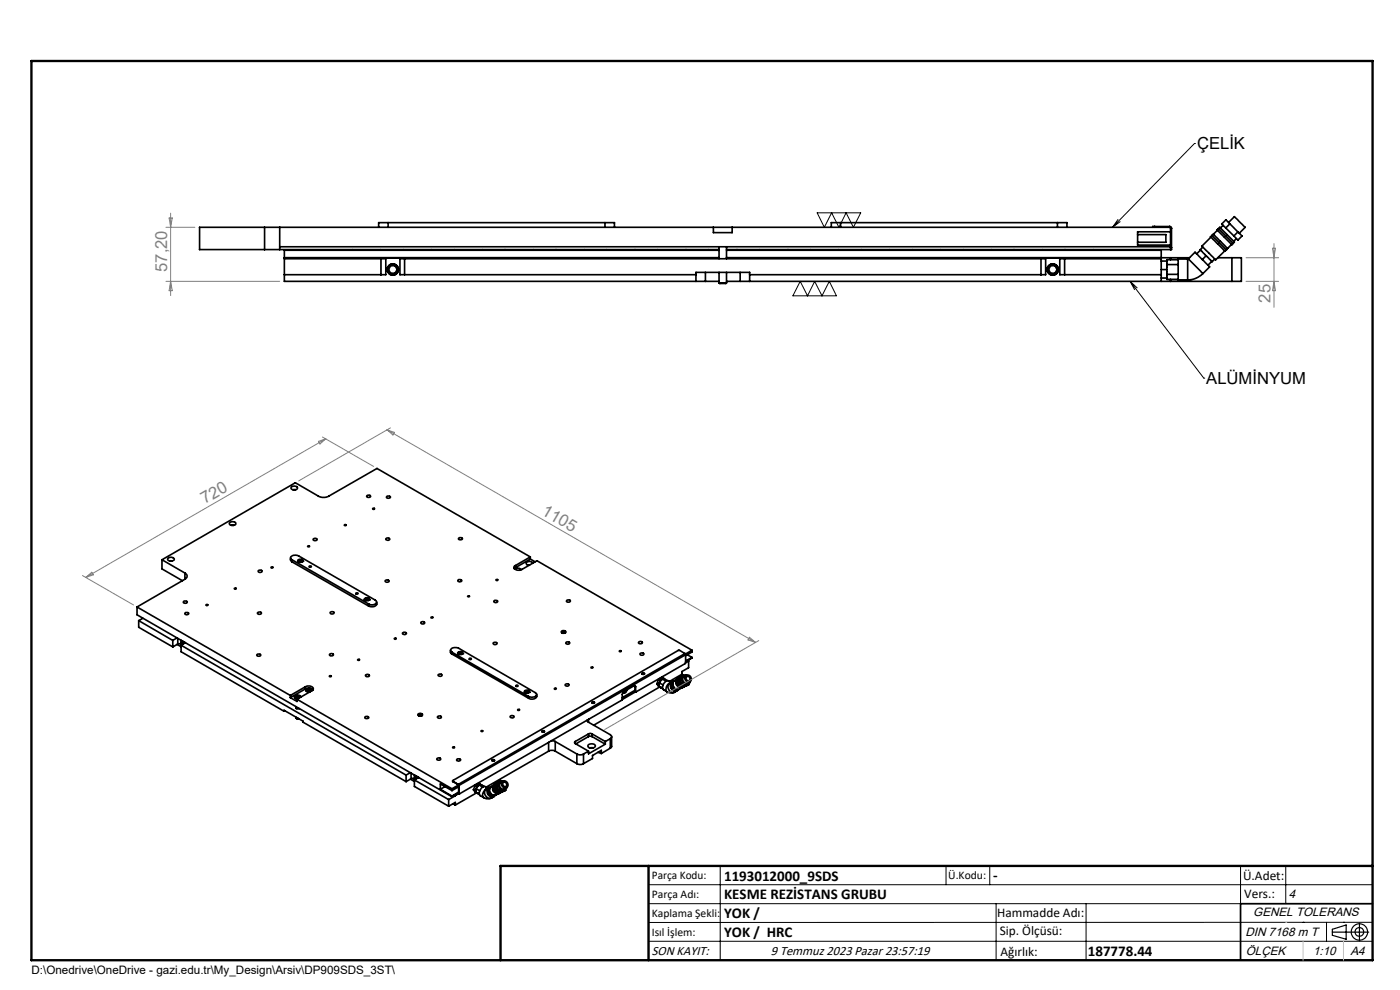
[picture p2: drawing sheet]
<svg xmlns="http://www.w3.org/2000/svg" width="297mm" height="210mm" viewBox="0 0 297 210" stroke-linecap="round" stroke-linejoin="round" font-family="sans-serif">
<g fill="none" stroke="#000" stroke-width=".35">
<path d="M56.1 52.9h3.2M56.1 48.2h3.2M56.1 48.2h-13.8v4.7h13.8M56.1 48.2v4.7M59.3 52.9h93.2M59.3 48.2h92M59.3 48.2v4.7M59.3 52.3h189M60.3 58.3h20.5M60.3 54.9h20.5M60.3 54.7h92.2M74.8 52.9v.2"/>
<path d="M80.8 52.9v.2M80.8 54.9h1v3.4h-1M80.8 54.9v3.4M82.3 47.2h-2v1M82.3 47.2h46M82.3 47.2v1M82.9 56.4h.9l.5 .8-.5 .8h-.9l-.5-.8zM85.5 52.9v.2M85.8 54.9h-1v3.4h1M85.8 58.3h61.8M85.8 54.9v3.4M85.8 54.9h135"/>
<path d="M91.5 52.9v.2M96.3 52.9v.2M102.3 52.9v.2M107.1 52.9v.2M113.1 52.9v.2M117.9 52.9v.2M123.9 52.9v.2M128.3 47.2h2.1v1M128.3 47.2v1M128.7 52.9v.2M134.7 52.9v.2M139.5 52.9v.2"/>
<path d="M145.5 52.9v.2M147.6 59.7h2M147.6 59.7v-1.9h11.4v1.9M149.6 59.7h2.9M149.6 57.8v1.9M150.4 52.9v.2M151.3 48.2h4M151.3 48.2v1.1h4v-1.1M152.5 60h1.6M152.5 60l.2 .1h1.3l.1-.1M152.5 52.3v2.6M152.5 57.8v2.2"/>
<path d="M152.5 53.1h-92.2v6.6h87.3M154.1 54.7h94.2M154.1 52.3v2.6M154.1 57.8v2.2M154.1 53.1h92.2v6.6M154.1 59.7h2.9M155.3 48.2h93v4.7M156.4 52.9v.2M157 59.7h2M157 57.8v1.9M159 58.3h61.8M159 59.7h87.3"/>
<path d="M161.1 52.9v.2M167.1 52.9v.2M171.9 52.9v.2M177.9 52.9v.2M178.3 47.2h-1.9v1M178.3 47.2h46M178.3 47.2v1M182.7 52.9v.2M188.7 52.9v.2M193.5 52.9v.2M199.5 52.9v.2M204.3 52.9v.2"/>
<path d="M210.3 52.9v.2M215.1 52.9v.2M220.8 54.9h1v3.4h-1M220.8 54.9v3.4M221.1 52.9v.2M222.9 56.4h.9l.5 .8-.5 .8h-.9l-.5-.8zM224.3 47.2h2v1M224.3 47.2v1M225.8 54.9h-1v3.4h1M225.8 58.3h20.5M225.8 54.9h20.5M225.8 54.9v3.4"/>
<path d="M226 52.9v.2M232 52.9v.2M241.3 49.8h6v1.6h-6M244.9 48h-.4v.2M244.9 48v.2M244.9 48h3.2M246.3 59.7h2M246.3 55.4h1.2M246.3 57.2h1.2M246.3 59h1.2M247.5 58.2h2.4M247.5 56.1h2.4"/>
<path d="M248.1 48l.3 .1 .1 .3M248.1 48v.2M248.3 48.4h.2M248.3 52.5h.2M248.3 54.7v.4M248.3 59.3v.4M248.3 59.7h13M248.3 54.7h4M248.3 49.2h-7v2.8h7M248.5 52.5v.4h-94.4M248.5 48.4v4.1M249.9 55.1h-2.4v4.2h2.4"/>
<path d="M252 55h-2.1v4.4h2.1M252 55v4.4M252.1 54.9l-.1 .1M252.1 54.9l1.4-1.4 .1 .1 3 3-1.4 1.4M252.1 54.9l3.1 3.1M254.7 53l1.2 1.2M254.7 53l-.8 .9M255.2 52.4l-.5 .6M255.2 58a4.6 4.6 0 0 1-3.2 1.4M255.9 54.2l1.2 1.2M255.9 54.2l-.8 .9M256.9 50.3l-1.9 1.9 2.7 2.8 .2 .1 1.9-1.9"/>
<path d="M257.1 55.4l-.8 .9M257.1 50l-.3 .2 2.7 2.8 .4 .3 .2-.3M257.4 49.7l3 3M257.4 49.7l-.3 .2 2.7 2.8 .4 .3 .2-.3M257.7 55l-.6 .4M258.3 48.9l-.9 .8M258.3 54.7h3M258.5 48.5l3.1 3.1 .3-.3-3.1-3.1-.6 .6 3.1 3.1 .3-.3M259.5 47.8l-.6 .6M260 48.4l1.8 1.7M260.6 47.2l1.3-1.2 2.3 2.2-1.3 1.3M260.9 47.5l-.9 .9"/>
<path d="M260.9 47.5l-.8-.9-.9 .9 .8 .9M260.9 47.5l1.7 1.7M261.3 51.8l-.9 .9M261.3 54.7h2v5h-2M261.3 54.7v5M262.3 50.6l-.6 .6M262.6 49.2l-.8 .9M262.6 49.2l.9 .9-.9 .8-.8-.8M34.4 118.7l4.8 2.9M34.4 118.7v2l4.3 2.5M35.7 118.4a.74 .74 0 0 1 .7-.2 .74 .74 0 0 1 .5 .6 .75 .75 0 0 1-.7 .3 .75 .75 0 0 1-.6-.6zM36 119h.5"/>
<path d="M48.8 110.9a.76 .76 0 0 1 1.2 .3l-.4 .2a.52 .52 0 0 1-.6 0 .52 .52 0 0 1-.2-.5zM49.1 111.4h.5M61.6 118.7l.3 .5 16.3 9.3a1.13 1.13 0 0 0 1.7-.4M61.6 118.3v.5M61.8 103.3l.4-.2a.52 .52 0 0 1 .6 0 .52 .52 0 0 1 .2 .6l-.3 .2a.53 .53 0 0 1-.7 0 .53 .53 0 0 1-.2-.6zM61.9 118.7a.51 .51 0 0 1-.2-.6 .51 .51 0 0 1 .6-.3l1.1 .1 16.2 9.4a.52 .52 0 0 1 .2 .6 .52 .52 0 0 1-.5 .4h-.6l-.5-.2M61.9 118.7l16.3 9.4M61.9 118.7v.5M62.1 103.9h.6M63.2 119.1h.1M63.2 119.1a.54 .54 0 0 1 .5-.3 .54 .54 0 0 1 .5 .3M63.2 118.8l.1-.1a.49 .49 0 0 1 .6-.1 .49 .49 0 0 1 .3 .5 .52 .52 0 0 1-.6 .2 .52 .52 0 0 1-.4-.5z"/>
<path d="M63.4 119.2l-.1-.1a.41 .41 0 0 1 .4-.3 .41 .41 0 0 1 .4 .3l-.1 .1M63.5 118.9v.2M63.6 119.2h.1M63.6 119.2h.2M63.7 118.9h.3v.2h-.6l.1-.2M63.7 118.9h-.2M63.7 118.9v.2M63.7 119.1l-.1 .1M63.7 119.1l.1 .1M63.8 119.2h.1M64.2 119.1h.1M66.4 114.4a.45 .45 0 0 1 .5-.2 .45 .45 0 0 1 .3 .3 .46 .46 0 0 1-.4 .2 .46 .46 0 0 1-.4-.3z"/>
<path d="M73.1 111.3l.3 .1-.2 .1zM77.8 105.2l.1-.1a.35 .35 0 0 1 .5-.1 .35 .35 0 0 1 .1 .4l-.1 .1a.36 .36 0 0 1-.4 0 .36 .36 0 0 1-.2-.3zM79.1 107.8l.4 .1-.3 .1zM81.8 114.3a.45 .45 0 0 1 .5-.2 .45 .45 0 0 1 .4 .4 .5 .5 0 0 1-.9-.2zM82.1 105.3a.35 .35 0 0 1 .5-.1 .35 .35 0 0 1 .1 .4h-.1a.34 .34 0 0 1-.4 .1 .34 .34 0 0 1-.1-.4zM97.3 114.2l.1-.1a.35 .35 0 0 1 .5-.1 .35 .35 0 0 1 .1 .4l-.1 .1a.34 .34 0 0 1-.4 0 .34 .34 0 0 1-.2-.3zM109.3 120a.51 .51 0 0 0-.2 .6 .51 .51 0 0 0 .5 .3l.6 .1 .5-.2 3.2-1.9 32.9 19M109.3 120v.4M112.4 119.8l-.4 .1M112.5 118.1l-32.5-18.7-10.2 5.8a2.4 2.4 0 0 1-2.3 0l-4.8-2.8-28.3 16.3M112.5 118.1l-3.2 1.9M112.5 118.6l-3.2 1.8"/>
<path d="M112.5 118.6l1 .6M112.5 118.1v.5M113 119.5a.72 .72 0 0 0-.7-.4 .72 .72 0 0 0-.6 .5l.6 .3M29.1 128.8l32.5 18.7M29.1 128.8v1.6l66.8 38.6M29.4 131.6l7.3 4.2M29.4 131.6v1.5l7.3 4.1M30.3 131.2l-.9 .4M36.7 135.8v1.4M37.5 135.3l-.8 .5M37.6 136.7l.8 .5M37.7 136.6l-1 .6"/>
<path d="M37.7 135.4v1.2M38.4 135.8v.8h-.7M38.4 136.9l47.7 27.5M38.4 136.9v1.3l21.9 12.7M38.6 136.2h.1M38.6 136.3l.2-.2 .4 .3M38.6 136.3l.2 .4M38.7 136a.5 .5 0 0 0 0 .7l-.1-.3 .1-.4M38.9 136.1l-.3 .2M38.9 127.6l.1-.1a.42 .42 0 0 1 .7 .3l-.2 .1a.38 .38 0 0 1-.4 .1 .38 .38 0 0 1-.2-.4zM39.2 121.6a.69 .69 0 0 1 .5 .6 .69 .69 0 0 1-.5 .7M39.2 122.9l-10.1 5.9"/>
<path d="M39.2 121.6v1.3M39.3 136.4h.1M39.3 130a.4 .4 0 0 1 .5-.1 .4 .4 0 0 1 .2 .3 .36 .36 0 0 1-.5 .3 .36 .36 0 0 1-.2-.5zM39.3 136.3l-.9 .6M43.7 128.3h.4l-.2 .2zM49.7 124.8h.4a.18 .18 0 0 1-.2 .2 .18 .18 0 0 1-.2-.2zM54.6 130a.39 .39 0 0 1 .5-.2 .39 .39 0 0 1 .3 .4l-.1 .1a.43 .43 0 0 1-.7-.3zM54.6 138.8a.4 .4 0 0 1 .4-.1 .4 .4 0 0 1 .3 .4l-.2 .1a.36 .36 0 0 1-.4 0 .36 .36 0 0 1-.2-.4zM54.8 121a.37 .37 0 0 1 .5-.1 .37 .37 0 0 1 .2 .4 .38 .38 0 0 1-.5 .2 .38 .38 0 0 1-.2-.5zM57.5 120.4l.3-.1 .1 .1-.3 .1zM65.6 120.1a.23 .23 0 0 1 .3-.1 .23 .23 0 0 1 .1 .3h-.3zM69.9 138.8a.39 .39 0 0 1 .5-.2 .39 .39 0 0 1 .2 .5 .46 .46 0 0 1-.7-.3z"/>
<path d="M70 129.9a.39 .39 0 0 1 .5-.2 .39 .39 0 0 1 .3 .5 .46 .46 0 0 1-.8-.3zM75.5 125.8h.3l.2 .1-.3 .1zM75.9 139.9h.3l.1 .1-.3 .1zM77.3 127.2l.1-.1a.58 .58 0 0 1 1 .1M77.3 127.2h.1M77.4 127a.62 .62 0 0 1 1 .2l-.3 .2a.45 .45 0 0 1-.5 0 .45 .45 0 0 1-.2-.4zM77.5 127.4a.4 .4 0 0 1 .3-.5 .4 .4 0 0 1 .5 .3l-.2 .2M77.6 127.1h.5v.2h-.5zM77.7 127.3h.1M77.7 127.3h.3M77.9 127v.3M77.9 127.3h-.2"/>
<path d="M77.9 127.3h.1M78 127.3h.1M78.2 128.1v.4M78.4 127.2h.1M79.9 127.7v.5M81.7 123.2a.45 .45 0 0 1 .5-.2 .45 .45 0 0 1 .3 .4 .46 .46 0 0 1-.4 .1 .46 .46 0 0 1-.4-.3zM83.6 135.4h.1a.17 .17 0 0 1 .2-.1 .17 .17 0 0 1 .1 .3h-.2zM85.4 134.3a.45 .45 0 0 1 .4-.2 .45 .45 0 0 1 .4 .4l-.2 .1a.45 .45 0 0 1-.6-.3zM89.3 132a.37 .37 0 0 1 .5-.2 .37 .37 0 0 1 .2 .5 .38 .38 0 0 1-.5 .1 .38 .38 0 0 1-.2-.4zM91.4 131l.3-.1 .1 .1zM95.6 138.3l.3 .4M95.6 137.9v.5"/>
<path d="M95.9 138.4a.55 .55 0 0 1-.2-.8 .55 .55 0 0 1 .7-.2l.9 .1 16.3 9.4a.49 .49 0 0 1 .2 .6 .49 .49 0 0 1-.6 .3l-.3 .1-.8-.2M95.9 138.4l16.2 9.3M95.9 138.7l16.2 9.4M95.9 138.4v.3M97.2 138.7v-.1a.56 .56 0 0 1 .9 .1M97.2 138.7h.1M97.2 138.4a.62 .62 0 0 1 1 .2l-.3 .2a.47 .47 0 0 1-.5 .1 .47 .47 0 0 1-.2-.5zM97.2 123l.2-.1a.33 .33 0 0 1 .4 0 .33 .33 0 0 1 .1 .4l-.1 .1a.36 .36 0 0 1-.4 0 .36 .36 0 0 1-.2-.4zM97.3 138.8a.4 .4 0 0 1 .3-.5 .4 .4 0 0 1 .5 .3l-.1 .2M97.4 138.5h.5v.2h-.5zM97.5 138.7h.1M97.5 138.7h.3"/>
<path d="M97.6 138.5v.2M97.6 138.7h-.1M97.6 138.7h.2M97.8 138.7h.1M98.1 138.7h.1M99.2 126.5h.4l-.3 .1zM99.6 139.7h.4a.2 .2 0 0 1-.3 .2 .2 .2 0 0 1-.1-.2zM104.7 136.3a.37 .37 0 0 1 .4-.1 .37 .37 0 0 1 .2 .4 .37 .37 0 0 1-.4 .2 .37 .37 0 0 1-.2-.5zM104.8 127.5l.2-.2a.32 .32 0 0 1 .4 0 .32 .32 0 0 1 .1 .4l-.1 .1a.38 .38 0 0 1-.4 0 .38 .38 0 0 1-.2-.3zM105.3 122.9l.3 .2h-.3zM109.2 120.7l.4-.2a.78 .78 0 0 1 .9 .4M109.3 120.4l-.2 .2"/>
<path d="M119.2 133.9a.46 .46 0 0 1 .5-.2 .46 .46 0 0 1 .3 .5l-.1 .1a.41 .41 0 0 1-.5 .1 .41 .41 0 0 1-.2-.5zM119.2 134.3l.4-.2 .3 .2zM119.6 134.2l.2 .1M119.6 134.2l-.2 .1M119.6 134.2v.1M120.1 136.3l.1-.1a.4 .4 0 0 1 .4-.1 .4 .4 0 0 1 .2 .4 .4 .4 0 0 1-.4 .2 .4 .4 0 0 1-.3-.4zM120.3 127.3a.4 .4 0 0 1 .4-.1 .4 .4 0 0 1 .3 .4l-.2 .1a.36 .36 0 0 1-.4 .1 .36 .36 0 0 1-.2-.4zM131.4 138h.3a.18 .18 0 0 1-.1 .3 .18 .18 0 0 1-.2-.2zM135.6 136.1a.35 .35 0 0 1 .4-.1 .35 .35 0 0 1 .2 .5h-.1a.36 .36 0 0 1-.4 .1 .36 .36 0 0 1-.2-.4zM135.8 138.6a.37 .37 0 0 1 .5-.1 .37 .37 0 0 1 .2 .4 .38 .38 0 0 1-.5 .1 .38 .38 0 0 1-.2-.4zM145.3 138.6l.2 .3M145.3 138.6l-1.4-.7-47.9 27.7 .1 .1"/>
<path d="M145.3 138.6l-48.1 27.8M145.5 138.9v1.7l-.2 .2-10.4 6-.1-.1M145.5 138.9l-48.1 27.7M145.8 138.9l1 .5M146.8 137.9l-1.4 .8M146.8 137.9v.4l-1.3 .8M146.8 139.4v.2l-1.3 .8M146.8 139.4l-1.3 .8M60.3 150.9v-.2l4 2.3v.2l21.8 12.6M60.4 150.8l-.1 .1M61.6 147.5v.5M61.6 148l1.4 .8v-.5"/>
<path d="M62.5 148h.1M62.8 150.1a.47 .47 0 0 0 .7 .2M62.8 152.1a.38 .38 0 0 0 .5 .3M62.8 149.9v.3M62.9 152.4h.5M63 148.3l32.9 19M63.1 148.1h.2M63.1 147.8l-.3 .1 .1 .2 .4 .1 .2-.2-.1-.2M63.1 147.8h.3M63.1 147.8v.3M63.3 148.1h.1M63.4 147.8v.3"/>
<path d="M63.7 147.9a.62 .62 0 0 0-.6-.3 .62 .62 0 0 0-.5 .5l.3 .1M63.8 147.9l-.1-.1a.76 .76 0 0 0-1.2 .2M63.9 147.8a.71 .71 0 0 0-.8-.4 .71 .71 0 0 0-.6 .6l.6 .3M64.8 145.7a1.08 1.08 0 0 1 1.7 .5l-3.5 2.1M64.8 146.1a1.36 1.36 0 0 1 1.6 .2M64.8 145.7l-3.2 1.8M64.8 146.1l-3.2 1.9M64.8 145.7v.4M65 146.6h.1M65.5 146.7h.2M65.6 146.3l-.3 .2 .1 .1 .3 .1M65.6 146.3l.3 .1"/>
<path d="M65.6 146.3v.3M65.6 146.6l-.1 .1M65.6 146.6l.1 .1M65.7 146.7h.1M65.9 146.4l.1 .2-.3 .1M65.9 146.4v.2M66.2 146.5l-.1-.1a.59 .59 0 0 0-.6-.2 .59 .59 0 0 0-.4 .4l.3 .2M66.3 146.4a.78 .78 0 0 0-1.3 .2M66.3 146.4v-.1a.73 .73 0 0 0-.7-.3 .73 .73 0 0 0-.6 .6l.6 .3M77.4 152.1l.1-.1a.35 .35 0 0 1 .5-.1 .35 .35 0 0 1 .1 .5h-.1a.36 .36 0 0 1-.4 0 .36 .36 0 0 1-.2-.3zM77.6 143.1a.4 .4 0 0 1 .5-.1 .4 .4 0 0 1 .2 .5 .4 .4 0 0 1-.5 .1 .4 .4 0 0 1-.2-.5zM88.7 151.5a.48 .48 0 0 1 .5-.2 .48 .48 0 0 1 .4 .5 .52 .52 0 0 1-.6 .1 .52 .52 0 0 1-.3-.4z"/>
<path d="M88.8 151.8h.7M88.8 151.8l.3-.1 .4 .1M89 151.8v.1M89.2 151.8l.2 .1M89.2 151.8h-.2M89.2 151.8v.1M92.9 152a.4 .4 0 0 1 .4-.2 .4 .4 0 0 1 .3 .5 .4 .4 0 0 1-.5 .1 .4 .4 0 0 1-.2-.4zM93 143.1a.39 .39 0 0 1 .5-.2 .39 .39 0 0 1 .2 .5h-.1a.38 .38 0 0 1-.4 .1 .38 .38 0 0 1-.2-.4zM102 155.1l.3-.1 .1 .1zM108.3 151.9a.39 .39 0 0 1 .4-.1 .39 .39 0 0 1 .3 .4 .39 .39 0 0 1-.5 .1 .39 .39 0 0 1-.2-.4zM109.4 145.4a.22 .22 0 0 1 .3-.1 .22 .22 0 0 1 .2 .3h-.3zM109.8 150.5l.4 .1-.3 .1z"/>
<path d="M111.3 146.9h.1M111.3 146.9a.54 .54 0 0 1 .5-.4 .54 .54 0 0 1 .5 .4M111.3 146.5l.2-.1a.44 .44 0 0 1 .6-.1 .44 .44 0 0 1 .2 .6 .52 .52 0 0 1-.6 .2 .52 .52 0 0 1-.4-.6zM111.5 147l-.1-.1a.41 .41 0 0 1 .4-.4 .41 .41 0 0 1 .4 .4l-.1 .1M111.5 146.7l.3-.1 .2 .1v.2l-.2 .1-.3-.1zM111.7 146.9h.2M111.7 146.9h.1M111.8 146.6v.3M111.8 146.9h-.1M111.8 146.9h.1M111.9 146.9h.1M112.1 147.7v.4"/>
<path d="M112.3 146.9h.1M113.8 147.7a1.08 1.08 0 0 1-1.7 .4M113.8 147.3v.5M115 155.2h.5M115 155.1a.27 .27 0 0 1 .3-.1 .27 .27 0 0 1 .2 .2 .26 .26 0 0 1-.3 .1 .26 .26 0 0 1-.2-.2zM115 155.2l.2-.1 .3 .1M116.4 159.3a1.5 1.5 0 0 1 1.4 0M116.4 159.3l-13.2 7.7M116.4 157.5v1.8M117 157.1l.8 .2M117.8 157.3l4.6 2.6M117.8 157.3v2"/>
<path d="M117.8 159.3l4.6 2.7M119.9 145.2a.37 .37 0 0 1 .5-.2 .37 .37 0 0 1 .2 .4l-.1 .1a.38 .38 0 0 1-.4 0 .38 .38 0 0 1-.2-.3zM122 157.3l-.1 .1 .1 .3M122 157.7l2.8 1.6M122 157.3v.4M122.4 159.9a1.5 1.5 0 0 0 1.4 0M122.4 159.9v2.1M123.8 159.9v2.1M124.6 152.7l.2 .5M124.8 158l.2-.1a.86 .86 0 0 1 1.3 .4 .93 .93 0 0 1-1.6-.1zM124.8 153.2l4.7 2.6a.46 .46 0 0 1 .3 .5 .46 .46 0 0 1-.3 .4M124.8 155.7h.8"/>
<path d="M124.8 156.2h.8M124.8 159.3l-1 .6M124.8 155.7l-2.8 1.6M124.8 152.6v.6M124.8 155.7v.5M124.8 156.2l-2.6 1.6M125.2 158.6h.7M125.6 149.1h.5M125.6 155.7l2.8 1.6M125.6 156.2l2.8 1.7M125.6 155.7v.5M125.6 148.9h.5a.23 .23 0 0 1-.2 .3 .23 .23 0 0 1-.3-.3z"/>
<path d="M125.7 149.1l.1-.1 .2 .1M126.9 159.6l.7 .2M127.6 159.8v-.6l-1.9 1.1v.6l-1.9 1.1M128.4 157.9l-3.6 2v-.6M128.4 157.3v.6M129.5 156.7l-1.1 .6M129.5 156.7v2M129.5 158.7l-1.9 1.1M129.8 156.3v2.1l-.3 .3M132.2 146.9l.2 .1M132.4 146.7l-.4 .5v1.2l-.1 .1-34.4 19.9-.1-.1M132.9 146.4v.1a.32 .32 0 0 1-.1 .4 .32 .32 0 0 1-.4-.2"/>
<path d="M134.7 145.4l.1 .3M134.8 146.6v.1M134.8 145.7h.1M134.8 145.7v.9M134.8 146.4l-2.8 1.6M134.8 146.7h.1M134.8 145.7l-.1-.3h-.2l-2.1 1.3M134.8 145.7v1M134.8 146.7l-2.8 1.7M136.2 142.9v-.1a.23 .23 0 0 1 .3-.1 .23 .23 0 0 1 .2 .3h-.4zM136.2 142.9h.5M136.2 143l.2-.1 .3 .1"/>
<path d="M139.3 145.1l.5 .2M139.3 145.1l.4 .5 .4 .2M139.7 144.1l.4 .2M139.7 144.1l-.4 1M139.8 145.3v.1M139.8 144.8l.9 .5M139.8 144.8v.9l.8 .4M139.8 145.1v.2M139.9 145.7l-14 8.1M140.1 145.8h.1M140.1 144.3l-.1 .3M140.3 144.2l-.2 .1"/>
<path d="M140.5 144l.8 .5M140.5 144l-.7 .8M140.5 144l.6 .1 .5 .3M140.9 143.9l-.2 .2M140.9 143.9l.1 .2M140.9 143.9l-.5-.2-.7 .4M141.5 146.7a1.67 1.67 0 0 0 1.7 .1M142.1 144.9a1.34 1.34 0 0 0-.6 1.8M142.1 144.9a1.12 1.12 0 0 0-.2 1.4 1.12 1.12 0 0 0 1.3 .5M142.3 144.8l-.2 .1M142.4 144.7l-.5-.3a1.26 1.26 0 0 0-1.1 1.9l.7 .4M142.5 146l.7 .5"/>
<path d="M142.6 144.6a1.1 1.1 0 0 0-.2 1.5 1.1 1.1 0 0 0 1.5 .3l.1-.1M142.6 144.6l-.5 .3M142.7 144.8h.1a.97 .97 0 0 0 .9 1.5M142.7 144.8v.3M142.7 144.8l-.3 .2 .1 1M142.7 145.8l.2 .1M142.7 145.6v.2M142.7 145.8l-.2 .2M143 144.5l-.4 .1M143.4 146.2l.1 .1M143.5 146.3l-.3 .2M143.5 144.1l-.4 .3a1.06 1.06 0 0 0-.2 1.3 1.06 1.06 0 0 0 1.2 .5l.5-.3"/>
<path d="M143.7 146.3h-.2M143.7 146.3l-.5 .2M143.7 146.5l-.5 .3M143.8 144l.2-.1a1.08 1.08 0 0 0-.2 1.3 1.08 1.08 0 0 0 1.3 .5 1.09 1.09 0 0 1-1.4-.3 1.09 1.09 0 0 1 .1-1.4zM143.8 143.9a1.09 1.09 0 0 0-.3 1.4 1.09 1.09 0 0 0 1.4 .5M144 143.8v.1M144.1 143.7l.4-.2a1.11 1.11 0 0 0-.2 1.4 1.11 1.11 0 0 0 1.3 .5 1.14 1.14 0 0 1-1.4-.2 1.14 1.14 0 0 1-.1-1.5zM144.2 144.3l.6 1M144.3 143.6a1.12 1.12 0 0 0-.3 1.5 1.12 1.12 0 0 0 1.4 .4M144.5 143.6a1.04 1.04 0 0 0-.2 1.3 1.04 1.04 0 0 0 1.2 .5M144.5 144.1l.6 1M144.5 144.1l-.3 .2"/>
<path d="M144.9 143.1l.7 .1M144.9 143.1l-.4 1M144.9 143.1l-.3 .2-.4 1M145.1 145.1l1 .1M145.1 145.1l-.3 .2M145.4 143.4a.76 .76 0 0 1 1.1 .2 .76 .76 0 0 1-.4 1.1 .89 .89 0 0 1-.7-1.3zM145.6 143.3l-.5 .2a.8 .8 0 0 0-.2 1 .8 .8 0 0 0 1 .4l.5-.3M145.9 140.1l.2 .1M146.1 140.2v1.4l-1.4 .8v.6l-2.6 1.5M146.1 140.2l-.7 .4M146.1 145.2l-.3 .2-1-.1M146.4 144.6l-.3 .6"/>
<path d="M86.1 164.4v1.4M87.1 165.3l.8 .5M87.1 163.9l-1 .5M87.2 165.2l-1.1 .6M87.2 164v1.2M87.9 164.4v.8h-.7M87.9 165.4v1.4l7.3 4.2M87.9 165.4l7.3 4.2M88.1 164.8h.1M88.1 164.5v.5l.1 .3-.2-.5zM88.1 164.8l.2-.2 .4 .4M88.1 164.8l.2 .4"/>
<path d="M88.4 164.7l-.3 .1M88.7 164.9h.1M88.8 164.9l-.9 .5M92.7 160.9l.1-.1a.35 .35 0 0 1 .5-.1 .35 .35 0 0 1 .1 .5h-.1a.36 .36 0 0 1-.4 .1 .36 .36 0 0 1-.2-.4zM93.4 167.4v-1.1l2.5 1.4M93.4 167.4l2.5 1.5M94.4 166.9l-1 .5M95.2 169.6v1.4M95.9 167.3v.4M95.9 168.9v.1M96 165.7l.1 .1M96.1 165.8l1.1 .6"/>
<path d="M96.1 165.7l1.1 .7M96.1 165.7v.1M96.1 170.5l.5 .3M96.4 168.7l.2 .1M96.6 168.8l-1.4 .8M96.6 168.6v.2M96.6 170.8v-.6l-1.4 .8M97 161a.35 .35 0 0 1 .5-.1 .35 .35 0 0 1 .1 .5h-.1a.32 .32 0 0 1-.5 .1 .32 .32 0 0 1 0-.5zM97.1 168.3l.2 .1M97.2 168.4l-.6 .3h-.2M97.2 166.4l.2 .2M97.3 166.5l-1.4 .8"/>
<path d="M97.3 166.9l-1.4 .8M97.3 168.2l-1.4 .8M97.3 168l-1.4 .9M97.4 168.3v.1M97.4 166.6l-.1 1.8M97.4 166.6v1.7M97.4 168.4h-.1M100.4 167.5l.5 .3M100.4 167.5l.4 .6 .4 .2M100.8 166.6l.4 .2M100.8 166.6l-.4 .9M100.9 167.8l.1 .1"/>
<path d="M101 167.3l.8 .4M101 167.3v.8l.7 .4M101 167.5l-.1 .3M101.1 168.2l-4.5 2.6M101.2 168.3h.1M101.2 166.8l-.1 .3M101.4 166.7l-.2 .1M101.6 166.5l.8 .5M101.6 166.5l-.6 .8M101.6 166.5h.6l.5 .3M102 166.4l-.2 .1M102 166.4l.1 .1"/>
<path d="M102 166.4l-.5-.3-.7 .5M102.6 169.2a1.77 1.77 0 0 0 1.7 .1M103.4 167.2a1.34 1.34 0 0 0-.8 2M103.5 167.2l-.5-.3a1.29 1.29 0 0 0-1.1 1.9l.7 .4M103.6 168.4l.8 .5M103.7 167.1a1.06 1.06 0 0 0-.1 1.5 1.06 1.06 0 0 0 1.5 .1M103.7 167.1l-.5 .2a1.12 1.12 0 0 0-.2 1.5 1.12 1.12 0 0 0 1.3 .5M103.8 167.3l.1-.1a.99 .99 0 0 0 .8 1.5M103.8 167.3v.2M103.8 167.3l-.3 .2 .1 .9M103.8 168.1l.1 .1M103.9 168.2l.1 .1"/>
<path d="M103.9 168.2l-.3 .2M104.1 167l-.4 .1M104.4 161.3h.5M104.4 161.2a.24 .24 0 0 1 .3-.1 .24 .24 0 0 1 .1 .3 .24 .24 0 0 1-.3 .1 .24 .24 0 0 1-.1-.3zM104.4 161.4l.2-.2 .2 .2M104.5 168.7l.1 .1M104.6 168.8l.2-.1-.4 .2M104.6 168.8l-.2 .1M104.7 166.6a1.02 1.02 0 0 0-.7 1.6 1.01 1.01 0 0 0 1.3 .4l.4-.2M104.8 169l-.5 .3M104.9 166.4l.2-.1a1.07 1.07 0 0 0-.2 1.4 1.07 1.07 0 0 0 1.3 .4 1.09 1.09 0 0 1-1.4-.3 1.09 1.09 0 0 1 .1-1.4zM104.9 166.4a1.09 1.09 0 0 0-.3 1.4 1.09 1.09 0 0 0 1.4 .4"/>
<path d="M105.2 166.3h-.1M105.3 166.7l.6 1.1M105.4 166.1l.3-.2a1.1 1.1 0 0 0-.4 1.5 1.1 1.1 0 0 0 1.5 .4 1.13 1.13 0 0 1-1.5-.2 1.13 1.13 0 0 1 .1-1.5zM105.4 166a1.13 1.13 0 0 0-.3 1.5 1.13 1.13 0 0 0 1.4 .5M105.6 166.1a1.05 1.05 0 0 0-.2 1.3 1.05 1.05 0 0 0 1.2 .4M105.6 166.5l.6 1.1M105.6 166.5l-.3 .2M106 165.6l.8 .1M106 165.6l-.4 .9M106 165.6l-.3 .2-.4 .9M106.2 167.6l1 .1M106.2 167.6l-.3 .2"/>
<path d="M106.6 165.7a.77 .77 0 0 1 1.1 .4 .77 .77 0 0 1-.5 1 .83 .83 0 0 1-.8-.5 .83 .83 0 0 1 .2-.9zM106.7 165.7l-.5 .2a.81 .81 0 0 0-.1 1.1 .81 .81 0 0 0 .9 .3l.5-.2M106.8 166a.47 .47 0 0 1 .7 .2 .47 .47 0 0 1-.5 .7 .56 .56 0 0 1-.2-.9zM107.2 167.7l-.3 .1h-1M107.5 167l-.3 .7M122.4 162a1.5 1.5 0 0 0 1.4 0M291.2 191.7h-28v12"/>
<circle cx="83.3" cy="57.2" r="1.16"/>
<circle cx="83.3" cy="57.2" r="1.2"/>
<circle cx="223.3" cy="57.2" r="1.2"/>
<circle cx="223.3" cy="57.2" r="1.16"/>
<circle cx="65.4" cy="115.8" r=".18"/>
<circle cx="70" cy="143.4" r=".16"/>
<circle cx="96.2" cy="158.5" r=".18"/>
<circle cx="117.8" cy="146.1" r=".16"/>
<circle cx="125.6" cy="141.6" r=".18"/>
<circle cx="146" cy="143.9" r=".46"/>
</g>
<g fill="none" stroke="#000" stroke-width=".25">
<path d="M282.6 197.7h7.8M282.6 197.1l3-.9v3l-3-.8zM288.4 195.8v3.8M106.2 203.7h185"/>
<circle cx="288.4" cy="197.7" r="1.74"/>
<circle cx="288.4" cy="197.7" r=".93"/>
</g>
<g fill="none" stroke="#000" stroke-width=".21">
<path d="M253.4 30.4h.1M253.4 30.4l-17.4 17.8M169.8 59.7l1.5 3.1 1.5-3.1 1.6 3.1 1.5-3.1 1.5 3.1h-9.2zM173.4 45.1h9.2l-1.6 3.1-1.5-3.1-1.5 3.1-1.6-3.1-1.5 3.1zM237.2 46.6l-1.2 1.6M237.6 47l-1.6 1.2M239.7 59.7l15.7 20.5M239.7 59.7l1.5 1.4M239.7 59.7l1 1.7M255.4 80.2h.1M137.6 187.7h153.6M137.6 191.7h153.6"/>
<path d="M137.6 199.7h153.6M152.8 183.7v20M200.7 183.7v4M210 183.7v4M211.3 191.7v12M230.4 191.7v12M263.2 183.7v20M272.8 183.7v8M276.4 195.6h.1M281.4 195.6v4.1M285 195.6h.1M291.2 195.6l-153.6 .1"/>
</g>
<path d="M6.7 12.9h284.5v190.8h-284.5zM137.6 183.7v20M291.2 183.7h-185v20" fill="none" stroke="#000" stroke-width=".5"/>
<path d="M276.4 199.7v4M285 199.7v4" fill="none" stroke="#c0c0c0" stroke-width=".21"/>
<path d="M272.8 195.6h.1" fill="none" stroke="#c0c0c0" stroke-width=".25"/>
<g fill="none" stroke="#808080" stroke-width=".21">
<path d="M35.2 48.2h6.1M35.2 59.7h24.1M35.9 46.2h.6l-.3 2zM36.2 45.2v17.5M36.2 59.7l.3 2h-.6zM264.3 59.7h7M264.3 54.7h7M269.9 52.7h.7l-.3 2zM270.3 59.7l.3 2h-.7zM270.3 51.7v13.5M67.6 93.6l1.5-.5-1.2 1.1zM68.4 92.7l10.9 6.2"/>
<path d="M69.1 93.1l-50.9 29.4M82.1 91.2l78.2 45.1M82.1 91.2l1.6 .5-.3 .6zM82.8 90.8l-19.4 11.2M17.5 122.1l10.8 6.2M18.2 122.5l1.3-1.1 .3 .5zM159 135.2l1.3 1.1-1.6-.6zM161 135.9l-32.7 18.9"/>
</g>
<g font-size="3.5">
<text x="253.9" y="31.7">ÇELİK</text>
<text x="255.9" y="81.5">ALÜMİNYUM</text>
</g>
<g font-size="3.5" fill="#808080">
<text x="35.4" y="57.7" transform="rotate(-90 35.4 57.7)">57,20</text>
<text x="269.5" y="64.2" transform="rotate(-90 269.5 64.2)">25</text>
<text x="43.5" y="107" transform="rotate(-30 43.5 107)">720</text>
<text x="114.8" y="109.1" transform="rotate(30 114.8 109.1)">1105</text>
</g>
<g font-size="3.2">
<text x="153.6" y="186.8">1193012000_9SDS</text>
<text x="153.6" y="190.8">KESME REZİSTANS GRUBU</text>
<text x="210.7" y="186.6">-</text>
<text x="153.6" y="194.8">YOK /</text>
<text x="153.6" y="198.8">YOK / HRC</text>
<text x="230.8" y="202.8">187778.44</text>
</g>
<g font-size="2.8">
<text x="263.7" y="186.7">Ü.Adet:</text>
<text x="263.9" y="190.5">Vers.:</text>
<text x="211.5" y="194.5">Hammadde Adı:</text>
<text x="138.3" y="202.6">SON KAYIT:</text>
<text x="163.5" y="202.6">9 Temmuz 2023 Pazar 23:57:19</text>
<text x="212.1" y="198.4">Sip. Ölçüsü:</text>
<text x="212.2" y="202.7">Ağırlık:</text>
</g>
<g font-size="2.6">
<text x="273.4" y="190.4">4</text>
<text x="265.9" y="194.4">GENEL TOLERANS</text>
<text x="264.2" y="198.5">DIN 7168 m T</text>
<text x="264.3" y="202.6">ÖLÇEK</text>
<text x="278.5" y="202.6">1:10</text>
<text x="286.5" y="202.6">A4</text>
</g>
<g font-size="2.5">
<text x="138.3" y="186.4">Parça Kodu:</text>
<text x="138.3" y="190.5">Parça Adı:</text>
<text x="201.2" y="186.5">Ü.Kodu:</text>
<text x="138.3" y="194.5">Kaplama Şekli:</text>
<text x="138.3" y="198.6">Isıl İşlem:</text>
<text x="6.7" y="206.7">D:\Onedrive\OneDrive - gazi.edu.tr\My_Design\Arsiv\DP909SDS_3ST\</text>
</g>
</svg>
